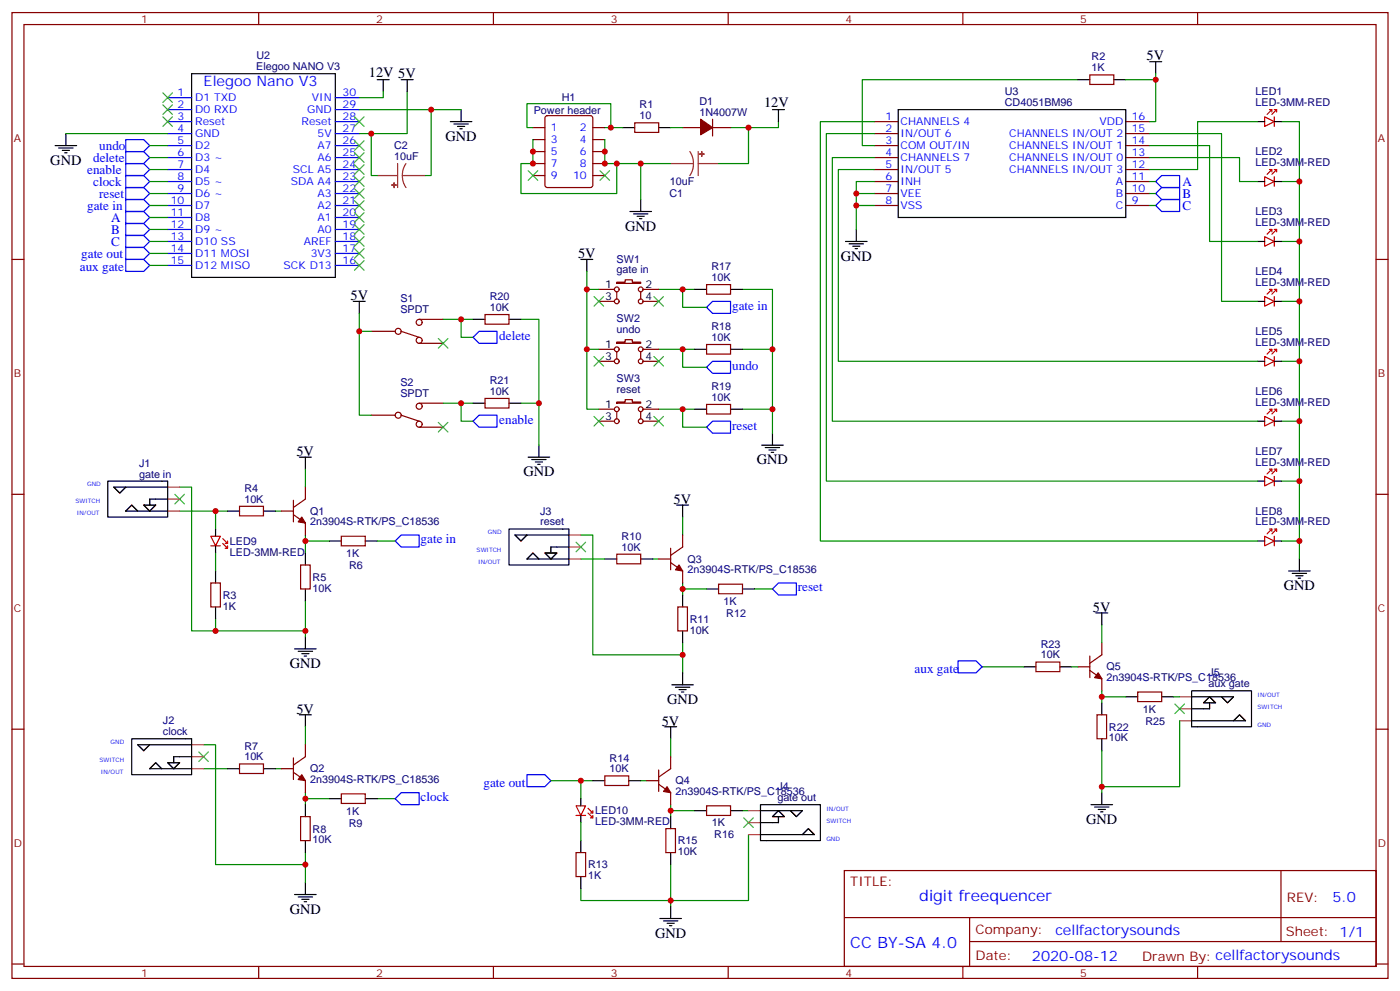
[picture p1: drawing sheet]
<svg xmlns="http://www.w3.org/2000/svg" width="412mm" height="292mm" viewBox="0 0 412 292" stroke-linecap="round" stroke-linejoin="round" font-family="sans-serif">
<g fill="none" stroke="#870000" stroke-width=".35">
<path d="M3.5 3.7h405.4v284.3h-405.4zM7.1 7.2h398.2v277.3h-398.2zM76.2 3.7v3.5M145.3 3.7v3.5M214.5 3.7v3.5M283.6 3.7v3.5M352.8 3.7v3.5M157 37.6h3.5M160.7 34.2l.5-.2h12.7l.7 .5v20l-.4 .7h-13l-.6-.5-.1-20zM174.6 37.6h3.6M187 36.2h7v2.8h-7zM201.1 37.6h5.3"/>
<path d="M209.9 37.6h5.3M209.9 35.1v4.9M257.5 35.8h7.1M257.5 39.3h7.1M321 22h7.1v2.9h-7.1zM331.6 35.8h7.1M331.6 39.3h7.1M157 51.7h3.5M157 48.2h3.5M157 44.6h3.5M157 41.1h3.5M174.6 51.7h3.6"/>
<path d="M174.6 48.2h3.6M174.6 44.6h3.6M174.6 41.1h3.6M257.5 42.9h7.1M257.5 46.4h7.1M257.5 49.9h7.1M257.5 53.4h7.1M257.5 57h7.1M331.6 42.9h7.1M331.6 46.4h7.1M331.6 49.9h7.1M331.6 53.4h7.1"/>
<path d="M331.6 57h7.1M3.5 76.4h3.6M257.5 60.5h7.1M331.6 60.5h7.1M405.3 76.4h3.6M142.9 92.6h7v2.8h-7zM176.4 88.7h4.6M176.4 85.2h4.6M181.7 83.1h2.4v-.7h2.2v.7h2.4v.3h-7zM181.7 85.9v2.1M188.7 85.9v2.1M189.4 88.7h4.6"/>
<path d="M189.4 85.2h4.6M208.1 83.8h7.1v2.8h-7.1zM142.9 117.3h7v2.8h-7zM176.4 106.4h4.6M176.4 102.8h4.6M181.7 100.7h2.4v-.7h2.2v.7h2.4v.4h-7zM181.7 118.4h2.4v-.7h2.2v.7h2.4v.3h-7zM181.7 103.5v2.2M188.7 103.5v2.2M189.4 106.4h4.6M189.4 102.8h4.6M208.1 119.1h7.1v2.8h-7.1z"/>
<path d="M208.1 101.4h7.1v2.8h-7.1zM176.4 124h4.6M176.4 120.5h4.6M181.7 121.2v2.1M188.7 121.2v2.1M189.4 124h4.6M189.4 120.5h4.6M3.5 145.5h3.6M70.6 149h7v2.9h-7zM82.9 150.5h3.5M86.4 151.5l3.6 2.5v3.5M86.4 147.3v6.3"/>
<path d="M90 143.4v3.5l-3.6 2.5M100.5 157.9h7.1v2.8h-7.1zM201.1 157.5v3.5l-3.5 2.5M405.3 145.5h3.6M62.1 171.6h2.8v7.1h-2.8zM88.5 166.3h2.9v7.1h-2.9zM181.7 163.2h7v2.8h-7zM194 164.6h3.6M197.6 165.6l3.5 2.5v3.5M197.6 161.4v6.3M199.7 178.7h2.8v7h-2.8zM211.7 172h7v2.8h-7z"/>
<path d="M305.2 194.9h7v2.8h-7zM317.5 196.3h3.5M321 197.4l3.6 2.4v3.6M321 193.1v6.4M324.6 189.3v3.5l-3.6 2.5M3.5 214.7h3.6M90 219.3v3.5l-3.6 2.4M323.1 210.4h2.9v7.1h-2.9zM335.1 203.7h7.1v2.9h-7.1zM405.3 214.7h3.6M70.6 224.9h7v2.8h-7zM82.9 226.3h3.5"/>
<path d="M86.4 227.4l3.6 2.4v3.6M86.4 223.1v6.4M100.5 233.7h7.1v2.8h-7.1zM178.2 228.4h7v2.8h-7zM190.5 229.8h3.5M194 230.9l3.6 2.5v3.5M194 226.7v6.3M197.6 222.8v3.5l-3.6 2.5M208.1 237.2h7.1v2.9h-7.1zM88.5 240.4h2.9v7.1h-2.9zM169.7 251h2.8v7.1h-2.8zM196.1 243.9h2.9v7.1h-2.9z"/>
<path d="M248.7 256.3h156.6v28.2h-156.6zM377.3 256.3v20.9M248.7 270.1h156.5M285.6 277.2h119.6M285.6 270.1v14.2M3.5 283.8h3.6M76.2 284.5v3.5M145.3 284.5v3.5M214.5 284.5v3.5M283.6 284.5v3.5M352.8 284.5v3.5M405.3 283.8h3.6"/>
<circle cx="181.7" cy="88.7" r=".71"/>
<circle cx="181.7" cy="85.2" r=".71"/>
<circle cx="188.7" cy="88.7" r=".71"/>
<circle cx="188.7" cy="85.2" r=".71"/>
<circle cx="181.7" cy="106.4" r=".71"/>
<circle cx="181.7" cy="102.8" r=".71"/>
<circle cx="188.7" cy="106.4" r=".71"/>
<circle cx="188.7" cy="102.8" r=".71"/>
<circle cx="181.7" cy="124" r=".71"/>
<circle cx="181.7" cy="120.5" r=".71"/>
<circle cx="188.7" cy="120.5" r=".71"/>
<circle cx="188.7" cy="124" r=".71"/>
</g>
<g fill="none" stroke="#000" stroke-width=".35">
<path d="M338.7 18.2h3.5M340.4 18.2v3.5M19.4 39.3v3.6M56.4 21.7h42.4v60h-42.4zM111.1 23.5h3.6M112.9 23.5v3.5M118.2 23.5h3.5M119.9 23.5v3.5M132.6 35.8h6.4M133.7 36.5h4.2M134.8 37.2h2.1M135.5 37.9h.7"/>
<path d="M135.8 32.3v3.5M183.4 37.6h3.6M194 37.6h3.6M227.5 32.3h3.6M229.3 32.3v3.5M264.6 32.3h67v31.7h-67zM317.5 23.5h3.5M328.1 23.5h3.5M370.4 35.8h2.1M375.4 35.8h2.1M16.2 42.9h6.4M17.3 43.6h4.2"/>
<path d="M18.3 44.3h2.2M19 45h.8M188.7 58.7v3.6M370.4 53.4h2.1M375.4 53.4h2.1M171.1 76.4h3.5M172.9 76.4v3.5M185.6 62.3h6.3M186.6 63h4.3M187.7 63.7h2.1M188.4 64.4h.7M249.1 71.1h6.3"/>
<path d="M250.1 71.8h4.3M251.2 72.5h2.1M251.9 73.2h.7M252.2 67.6v3.5M370.4 71.1h2.1M375.4 71.1h2.1M104.1 88.7h3.5M105.8 88.7v3.6M139.3 94h3.6M149.9 94h3.6M204.6 85.2h3.5M215.2 85.2h3.5"/>
<path d="M370.4 88.7h2.1M375.4 88.7h2.1M139.3 118.7h3.6M149.9 118.7h3.6M204.6 102.8h3.5M215.2 102.8h3.5M370.4 106.4h2.1M375.4 106.4h2.1M88.2 134.6h3.5M90 134.6v3.5M155.6 134.6h6.3M156.6 135.3h4.3"/>
<path d="M157.7 136h2.1M158.4 136.7h.7M158.7 131.1v3.5M204.6 120.5h3.5M215.2 120.5h3.5M224.4 131.1h6.3M225.4 131.8h4.3M226.5 132.5h2.1M227.2 133.2h.7M227.5 127.5v3.6M370.4 124h2.1M375.4 124h2.1"/>
<path d="M31.7 141.6h17.7v10.6h-17.7zM37 143.4l-1.7 1.8-1.8-1.8h15.9M40.6 150.5l-1.8-1.8-1.8 1.8h12.4M42.3 148.7h3.6l-1.8 1.8zM49.4 146.9h-5.3v1.8M63.5 155.8v2.1M67 150.5h3.6M77.6 150.5h3.5M97 159.3h3.5M107.6 159.3h3.5M149.9 155.8h17.7v10.5h-17.7zM155.2 157.5l-1.7 1.8-1.8-1.8h15.9"/>
<path d="M199.3 148.7h3.5M201.1 148.7v3.5M370.4 159.3h2.1M370.4 141.6h2.1M375.4 159.3h2.1M375.4 141.6h2.1M63.5 160.7v2.1M63.5 168.1v3.5M63.5 178.7v3.5M90 162.8v3.5M90 173.4v3.5M158.7 164.6l-1.7-1.8-1.8 1.8h12.4"/>
<path d="M160.5 162.8h3.5l-1.7 1.8zM167.6 161h-5.3v1.8M178.2 164.6h3.5M188.7 164.6h3.6M201.1 175.2v3.5M208.1 173.4h3.6M218.7 173.4h3.5M379.6 168.1h6.3M380.6 168.8h4.3M381.7 169.5h2.1M382.4 170.2h.7M382.8 164.6v3.5"/>
<path d="M86.8 191h6.3M87.8 191.7h4.3M88.9 192.4h2.1M89.6 193.1h.7M90 187.5v3.5M201.1 185.7v3.6M201.1 198.1v3.5M301.6 196.3h3.6M312.2 196.3h3.5M322.8 180.4h3.5M324.6 180.4v3.6M38.8 217.5h17.6v10.6h-17.6z"/>
<path d="M44.1 219.3l-1.8 1.7-1.7-1.7h15.8M88.2 210.4h3.5M90 210.4v3.6M195.8 214h3.5M197.6 214v3.5M197.9 201.6h6.4M199 202.3h4.2M200 203h2.1M200.7 203.7h.7M324.6 206.9v3.5M324.6 217.5v3.5M331.6 205.1h3.5"/>
<path d="M342.2 205.1h3.5M351 203.4h17.7v10.6h-17.7zM351 212.2h15.9l-1.8-1.8-1.7 1.8M351 205.1h12.4l-1.8 1.8-1.8-1.8M354.5 206.9l1.8-1.8 1.8 1.8zM356.3 206.9v1.8h-5.3M47.6 226.3l-1.7-1.8-1.8 1.8h12.3M49.4 224.5h3.5l-1.7 1.8zM56.4 222.8h-5.2v1.7M67 226.3h3.6M77.6 226.3h3.5M90 236.9v3.5"/>
<path d="M97 235.1h3.5M107.6 235.1h3.5M171.1 235.1v2.1M174.6 229.8h3.6M185.2 229.8h3.5M204.6 238.7h3.5M215.2 238.7h3.5M224 236.9h17.7v10.6h-17.7zM224 238.7h12.4l-1.8 1.7-1.8-1.7M229.3 238.7l1.8 1.7h-3.6zM321.4 236.9h6.3M322.4 237.6h4.3"/>
<path d="M323.5 238.3h2.1M324.2 239h.7M324.6 233.4v3.5M90 247.5v3.5M90 259.8v3.5M171.1 240.1v2.1M171.1 247.5v3.5M171.1 258.1v3.5M197.6 240.4v3.5M197.6 251v3.5M224 245.7h15.9l-1.8-1.8-1.7 1.8M229.3 240.4v1.8h-5.3"/>
<path d="M86.8 263.3h6.3M87.8 264.1h4.3M88.9 264.8h2.1M89.6 265.5h.7M194.4 270.4h6.3M195.4 271.1h4.3M196.5 271.8h2.1M197.2 272.5h.7M197.6 266.9v3.5"/>
</g>
<g fill="none" stroke="#00f" stroke-width=".35">
<path d="M49.4 28.8h7M49.4 32.3h7M49.4 35.8h7M49.4 39.3h7M98.8 28.8h7M98.8 32.3h7M98.8 35.8h7M98.8 39.3h7M37 41.1h5.3l1.8 1.8-1.8 1.7h-5.3zM37 44.6h5.3l1.8 1.8-1.8 1.8h-5.3zM37 48.2h5.3l1.8 1.7-1.8 1.8h-5.3zM37 51.7h5.3l1.8 1.7-1.8 1.8h-5.3z"/>
<path d="M37 55.2h5.3l1.8 1.8-1.8 1.7h-5.3zM37 58.7h5.3l1.8 1.8-1.8 1.8h-5.3zM49.4 42.9h7M49.4 46.4h7M49.4 49.9h7M49.4 53.4h7M49.4 57h7M98.8 42.9h7M98.8 46.4h7M98.8 49.9h7M98.8 53.4h7M98.8 57h7"/>
<path d="M340.4 53.4l1.8-1.7h5.3v3.5h-5.3zM342.2 55.2h5.3v3.5h-5.3l-1.8-1.7zM37 62.3h5.3l1.8 1.7-1.8 1.8h-5.3zM37 65.8h5.3l1.8 1.8-1.8 1.7h-5.3zM37 69.3h5.3l1.8 1.8-1.8 1.7h-5.3zM37 72.8h5.3l1.8 1.8-1.8 1.8h-5.3zM37 76.4h5.3l1.8 1.7-1.8 1.8h-5.3zM49.4 60.5h7M49.4 64h7M49.4 67.6h7M49.4 71.1h7M49.4 74.6h7"/>
<path d="M49.4 78.1h7M98.8 60.5h7M98.8 64h7M98.8 67.6h7M98.8 71.1h7M98.8 74.6h7M98.8 78.1h7M340.4 60.5l1.8-1.8h5.3v3.6h-5.3zM139.3 99.3l1.8-1.8h5.3v3.6h-5.3zM208.1 90.5l1.8-1.8h5.3v3.6h-5.3zM208.1 108.1l1.8-1.7h5.3v3.5h-5.3zM139.3 124l1.8-1.8h5.3v3.6h-5.3z"/>
<path d="M208.1 125.8l1.8-1.8h5.3v3.5h-5.3zM116.4 159.3l1.8-1.8h5.3v3.5h-5.3zM227.5 173.4l1.8-1.8h5.3v3.6h-5.3zM282.2 194.6h5.3l1.8 1.7-1.8 1.8h-5.3zM116.4 235.1l1.8-1.7h5.3v3.5h-5.3zM155.2 228.1h5.3l1.8 1.7-1.8 1.8h-5.3z"/>
</g>
<g fill="none" stroke="#008700" stroke-width=".35">
<path d="M19.4 39.3h30M105.8 32.3h30M109.4 39.3v12.4h1.7M112.9 27v1.8h-7.1M119.9 27v12.3h-14.1M127 32.3v19.4h-1.8M157 37.6h-1.8v-7.1h24.7v7.1h-1.7M179.9 37.6h3.5M197.6 37.6h3.5M220.5 37.6v10.6h-8.8M229.3 35.8v1.8h-14.1M257.5 35.8h-15.8v123.5h128.7"/>
<path d="M257.5 39.3h-14.1v102.3h127M317.5 23.5h-63.5v19.4h3.5M331.6 23.5h8.8M338.7 39.3h21.1v49.4h10.6M340.4 21.7v14.1h-1.7M370.4 35.8h-17.6v14.1h-14.1M377.5 35.8h5.3v128.8M44.1 57h5.3M44.1 53.4h5.3M44.1 42.9h5.3M44.1 46.4h5.3M44.1 49.9h5.3"/>
<path d="M157 41.1v7.1h-3.5v8.8h28.2v-8.8h-3.5v-7.1M181.7 48.2h15.9M188.7 48.2v10.5M252.2 57h5.3M257.5 53.4h-5.3v14.2M257.5 46.4h-12.3v77.6h125.2M257.5 49.9h-10.6v56.5h123.5M338.7 42.9h17.6v28.2h14.1M338.7 46.4h26.4v7h5.3M338.7 57h1.7M338.7 53.4h1.7M377.5 53.4h5.3"/>
<path d="M44.1 60.5h5.3M44.1 64h5.3M44.1 67.6h5.3M44.1 71.1h5.3M44.1 74.6h5.3M44.1 78.1h5.3M172.9 79.9v40.6h3.5M252.2 60.5h5.3M338.7 60.5h1.7M377.5 71.1h5.3M105.8 92.3v29.9h3.6M105.8 97.5h3.6"/>
<path d="M130.5 94h8.8M135.8 94v5.3h3.5M153.5 94h5.2v37.1M172.9 85.2h3.5M194 85.2h10.6M201.1 85.2v5.3h7M218.7 85.2h8.8v42.3M377.5 88.7h5.3M130.5 118.7h8.8M135.8 118.7v5.3h3.5M153.5 118.7h5.2M172.9 102.8h3.5"/>
<path d="M194 102.8h10.6M201.1 102.8v5.3h7M218.7 102.8h8.8M377.5 106.4h5.3M90 138.1v5.3M194 120.5h10.6M201.1 120.5v5.3h7M218.7 120.5h8.8M377.5 124h5.3M52.9 143.4h3.5v42.3h33.6M52.9 150.5h14.1M63.5 150.5v5.3"/>
<path d="M81.1 150.5h1.8M90 159.3h7M90 157.5v5.3M111.1 159.3h5.3M171.1 157.5h3.5v35.3h26.5M201.1 152.2v5.3M377.5 141.6h5.3M377.5 159.3h5.3M63.5 162.8v5.3M90 176.9v10.6M171.1 164.6h7.1M192.3 164.6h1.7"/>
<path d="M201.1 173.4h7M201.1 171.6v3.6M222.2 173.4h5.3M63.5 182.2v3.5M201.1 189.3v8.8M289.3 196.3h12.3M315.7 196.3h1.8M324.6 184v5.3M60 219.3h3.5v35.2h26.5M90 214v5.3M197.6 217.5v5.3M324.6 203.4v3.5"/>
<path d="M324.6 205.1h7M345.7 205.1h1.8M347.5 212.2v19.4h-22.9M60 226.3h7M81.1 226.3h1.8M90 233.4v3.5M90 235.1h7M111.1 235.1h5.3M162.3 229.8h12.3M171.1 229.8v5.3M188.7 229.8h1.8M197.6 238.7h7"/>
<path d="M197.6 236.9v3.5M218.7 238.7h1.8M324.6 221v12.4M90 251v8.8M171.1 242.2v5.3M197.6 254.5v12.4M220.5 245.7v19.4h-49.4v-3.5"/>
</g>
<g fill="none" stroke="#3c3" stroke-width=".35">
<path d="M48 27.3l2.8 2.9M48 30.9l2.8 2.8M48 34.4l2.8 2.8M50.8 27.3l-2.8 2.9M50.8 30.9l-2.8 2.8M50.8 34.4l-2.8 2.8M104.4 34.4l2.8 2.8M107.2 34.4l-2.8 2.8M104.4 59.1l2.8 2.8M104.4 55.6l2.8 2.8M104.4 52l2.8 2.9M104.4 48.5l2.8 2.8"/>
<path d="M104.4 45l2.8 2.8M104.4 41.5l2.8 2.8M107.2 59.1l-2.8 2.8M107.2 55.6l-2.8 2.8M107.2 52l-2.8 2.9M107.2 48.5l-2.8 2.8M107.2 45l-2.8 2.8M107.2 41.5l-2.8 2.8M155.6 50.3l2.8 2.8M158.4 50.3l-2.8 2.8M176.7 50.3l2.9 2.8M179.6 50.3l-2.9 2.8"/>
<path d="M104.4 73.2l2.8 2.8M104.4 69.7l2.8 2.8M104.4 62.6l2.8 2.8M104.4 66.1l2.8 2.9M104.4 76.7l2.8 2.9M107.2 73.2l-2.8 2.8M107.2 69.7l-2.8 2.8M107.2 62.6l-2.8 2.8M107.2 66.1l-2.8 2.9M107.2 76.7l-2.8 2.9M129.1 99.7l2.8 2.8M131.9 99.7l-2.8 2.8"/>
<path d="M175 87.3l2.8 2.8M177.8 87.3l-2.8 2.8M192.6 87.3l2.8 2.8M195.4 87.3l-2.8 2.8M175 105l2.8 2.8M177.8 105l-2.8 2.8M192.6 105l2.8 2.8M195.4 105l-2.8 2.8M129.1 124.4l2.8 2.8M131.9 124.4l-2.8 2.8M175 122.6l2.8 2.8M177.8 122.6l-2.8 2.8"/>
<path d="M192.6 122.6l2.8 2.8M195.4 122.6l-2.8 2.8M51.5 145.5l2.8 2.8M54.3 145.5l-2.8 2.8M169.7 159.6l2.8 2.9M172.5 159.6l-2.8 2.9M346.1 207.3l2.8 2.8M348.9 207.3l-2.8 2.8M58.6 221.4l2.8 2.8M61.4 221.4l-2.8 2.8M219.1 240.8l2.8 2.8M221.9 240.8l-2.8 2.8"/>
</g>
<g fill="none" stroke="#850000" stroke-width=".35">
<path d="M109.4 97.5h7M118.2 97.5l5.3 1.8M123.5 94h7M123.5 101.1h7M123.5 118.7h7M124.4 100.2a.88 .88 0 0 0-1.3-.8 .88 .88 0 0 0-.3 1.4 .88 .88 0 0 0 1.5-.3l.1-.3M109.4 122.2h7M118.2 122.2l5.3 1.8M123.5 125.8h7"/>
<circle cx="117.3" cy="97.5" r=".88"/>
<circle cx="123.5" cy="94.9" r=".88"/>
<circle cx="123.5" cy="119.6" r=".88"/>
<circle cx="117.3" cy="122.2" r=".88"/>
<circle cx="123.5" cy="124.9" r=".88"/>
</g>
<path d="M111.1 51.7h6M117.1 48.2v7M118.5 51.7l.3 1.8 .8 1.7M118.5 51.7h6.7M119.6 48.2l-.8 1.6-.3 1.9M197.6 48.2h6.7M203.2 44.6l.8 1.7 .3 1.9M204.3 48.2l-.3 1.8-.8 1.7M205.7 48.2h6M205.7 44.6v7.1" fill="none" stroke="#8c2424" stroke-width=".35"/>
<g fill="#8c2424" stroke="#8c2424" stroke-width=".35">
<path d="M116.1 53.8v1.4z"/>
<path d="M115.4 54.5h1.4z"/>
<path d="M206.7 44.6v1.4z"/>
<path d="M206 45.3l1.4 .1z"/>
</g>
<g fill="#870000" stroke="#870000" stroke-width=".35">
<path d="M206.4 35.1l3.5 2.5-3.5 2.1z"/>
<path d="M88.9 152.2l1.1 1.8-2.2-.4z"/>
<path d="M88.9 228.1l1.1 1.7-2.2-.3z"/>
<path d="M200 166.3l1.1 1.8-2.1-.4z"/>
<path d="M196.5 231.6l1.1 1.8-2.2-.4z"/>
<path d="M323.5 198.1l1.1 1.7-2.2-.3z"/>
</g>
<g fill="none" stroke="#f00" stroke-width=".35">
<path d="M372.5 34.4l2.9 1.4-2.9 1.4zM373.9 32.3h.7v.7M374.6 32.3l-1.4 1.4M375.4 32.3h.7v.7M375.4 34.4v2.8M376.1 32.3l-1.5 1.4M372.5 52l2.9 1.4-2.9 1.5zM373.9 49.9h.7v.7M374.6 49.9l-1.4 1.4M375.4 49.9h.7v.7M375.4 52v2.9M376.1 49.9l-1.5 1.4"/>
<path d="M372.5 69.7l2.9 1.4-2.9 1.4zM373.9 67.6h.7v.7M374.6 67.6l-1.4 1.4M375.4 67.6h.7v.7M375.4 69.7v2.8M376.1 67.6l-1.5 1.4M372.5 87.3l2.9 1.4-2.9 1.4zM373.9 85.2h.7v.7M374.6 85.2l-1.4 1.4M375.4 85.2h.7v.7M375.4 87.3v2.8M376.1 85.2l-1.5 1.4"/>
<path d="M372.5 105l2.9 1.4-2.9 1.4zM373.9 102.8h.7v.7M374.6 102.8l-1.4 1.4M375.4 102.8h.7v.7M375.4 105v2.8M376.1 102.8l-1.5 1.4M372.5 122.6l2.9 1.4-2.9 1.4zM373.9 138.1h.7v.7M373.9 120.5h.7v.7M374.6 138.1l-1.4 1.4M374.6 120.5l-1.4 1.4M375.4 138.1h.7v.7"/>
<path d="M375.4 120.5h.7v.7M375.4 122.6v2.8M376.1 138.1l-1.5 1.4M376.1 120.5l-1.5 1.4M62.1 157.9h2.8l-1.4 2.8zM65.6 158.6l1.4 1.4M65.6 160l1.4 1.4M67 159.3v.7h-.7M372.5 157.9l2.9 1.4-2.9 1.4zM372.5 140.2l2.9 1.4-2.9 1.5zM373.9 155.8h.7v.7M374.6 155.8l-1.4 1.4"/>
<path d="M375.4 155.8h.7v.7M375.4 140.2v2.9M375.4 157.9v2.8M376.1 155.8l-1.5 1.4M62.1 160.7h2.8M67 160.7v.7h-.7M169.7 237.2h2.8l-1.4 2.9zM173.2 237.9l1.4 1.5M173.2 239.4l1.4 1.4M174.6 238.7v.7h-.7M169.7 240.1h2.8M174.6 240.1v.7h-.7"/>
</g>
<g fill="none" stroke="#a64a4a" stroke-width=".35">
<path d="M33.5 143.4l1.8 1.8 1.7-1.8M37 150.5l1.8-1.8 1.8 1.8M42.3 148.7h3.6l-1.8 1.8zM44.1 146.9v1.8M49.4 150.5h3.5M49.4 143.4h3.5M49.4 146.9h3.5M151.7 157.5l1.8 1.8 1.7-1.8M167.6 157.5h3.5M155.2 164.6l1.8-1.8 1.7 1.8M160.5 162.8h3.5l-1.7 1.8zM162.3 161v1.8"/>
<path d="M167.6 164.6h3.5M167.6 161h3.5M40.6 219.3l1.7 1.7 1.8-1.7M56.4 219.3h3.6M347.5 205.1h3.5M347.5 212.2h3.5M347.5 208.7h3.5M354.5 206.9l1.8-1.8 1.8 1.8zM356.3 206.9v1.8M359.8 205.1l1.8 1.8 1.8-1.8M363.4 212.2l1.7-1.8 1.8 1.8M44.1 226.3l1.8-1.8 1.7 1.8"/>
<path d="M49.4 224.5h3.5l-1.7 1.8zM51.2 222.8v1.7M56.4 226.3h3.6M56.4 222.8h3.6M220.5 238.7h3.5M229.3 238.7l1.8 1.7h-3.6zM232.8 238.7l1.8 1.7 1.8-1.7M220.5 245.7h3.5M220.5 242.2h3.5M229.3 240.4v1.8M236.4 245.7l1.7-1.8 1.8 1.8"/>
</g>
<g fill="#c00">
<circle cx="252.2" cy="57" r=".88"/>
<circle cx="252.2" cy="60.5" r=".88"/>
<circle cx="382.8" cy="53.4" r=".88"/>
<circle cx="382.8" cy="71.1" r=".88"/>
<circle cx="382.8" cy="88.7" r=".88"/>
<circle cx="382.8" cy="106.4" r=".88"/>
<circle cx="382.8" cy="124" r=".88"/>
<circle cx="382.8" cy="141.6" r=".88"/>
<circle cx="382.8" cy="159.3" r=".88"/>
<circle cx="227.5" cy="102.8" r=".88"/>
<circle cx="227.5" cy="120.5" r=".88"/>
<circle cx="201.1" cy="85.2" r=".88"/>
<circle cx="201.1" cy="102.8" r=".88"/>
<circle cx="201.1" cy="120.5" r=".88"/>
<circle cx="135.8" cy="94" r=".88"/>
<circle cx="135.8" cy="118.7" r=".88"/>
<circle cx="158.8" cy="118.7" r=".88"/>
<circle cx="90" cy="159.3" r=".88"/>
<circle cx="201.1" cy="173.4" r=".88"/>
<circle cx="201.1" cy="192.8" r=".88"/>
<circle cx="90" cy="254.5" r=".88"/>
<circle cx="90" cy="235.1" r=".88"/>
<circle cx="197.6" cy="265.1" r=".88"/>
<circle cx="197.6" cy="238.7" r=".88"/>
<circle cx="90" cy="185.7" r=".88"/>
<circle cx="63.5" cy="150.5" r=".88"/>
<circle cx="63.5" cy="185.7" r=".88"/>
<circle cx="171.1" cy="229.8" r=".88"/>
<circle cx="172.9" cy="102.8" r=".88"/>
<circle cx="172.9" cy="85.2" r=".88"/>
<circle cx="105.8" cy="97.5" r=".88"/>
<circle cx="109.4" cy="39.3" r=".88"/>
<circle cx="127" cy="32.3" r=".88"/>
<circle cx="340.4" cy="23.5" r=".88"/>
<circle cx="157" cy="44.6" r=".88"/>
<circle cx="178.2" cy="44.6" r=".88"/>
<circle cx="178.2" cy="48.2" r=".88"/>
<circle cx="157" cy="48.2" r=".88"/>
<circle cx="179.9" cy="37.6" r=".88"/>
<circle cx="181.7" cy="48.2" r=".88"/>
<circle cx="188.7" cy="48.2" r=".88"/>
<circle cx="220.5" cy="37.6" r=".88"/>
<circle cx="324.6" cy="205.1" r=".88"/>
<circle cx="324.6" cy="231.6" r=".88"/>
</g>
<g font-size="4.6" fill="#00f">
<text x="270.8" y="265.3">digit freequencer</text>
<text x="250.5" y="279.2">CC BY-SA 4.0</text>
</g>
<g font-size="4.2">
<text x="337.7" y="17.8">5V</text>
<text x="108.7" y="22.8">12V 5V</text>
<text x="225.1" y="31.6">12V</text>
<text x="131.2" y="41.5">GND</text>
<text x="14.8" y="48.5">GND</text>
<text x="184.1" y="67.9">GND</text>
<text x="170.3" y="76.1">5V</text>
<text x="247.6" y="76.7">GND</text>
<text x="103.2" y="88.4">5V</text>
<text x="87.3" y="134.2">5V</text>
<text x="223" y="136.7">GND</text>
<text x="154.2" y="140.2">GND</text>
<text x="198.4" y="148.3">5V</text>
<text x="378.2" y="173.7">GND</text>
<text x="321.9" y="180.1">5V</text>
<text x="85.4" y="196.7">GND</text>
<text x="196.5" y="207.3">GND</text>
<text x="87.3" y="210.1">5V</text>
<text x="194.9" y="213.6">5V</text>
<text x="320" y="242.5">GND</text>
<text x="85.4" y="269">GND</text>
<text x="193" y="276">GND</text>
</g>
<g font-size="4.2" fill="#00f">
<text x="60" y="25.2">Elegoo Nano V3</text>
<text x="392.5" y="265.6">5.0</text>
<text x="310.9" y="275.1">cellfactorysounds</text>
<text x="304" y="282.9">2020-08-12</text>
</g>
<g font-size="3.9" fill="#00f">
<text x="27.5" y="47.6">delete</text>
<text x="29.2" y="44.1">undo</text>
<text x="25.7" y="51.2">enable</text>
<text x="27.5" y="54.7">clock</text>
<text x="29.2" y="58.2">reset</text>
<text x="348.3" y="54.7">A</text>
<text x="348.3" y="58.2">B</text>
<text x="25.7" y="61.7">gate in</text>
<text x="32.7" y="65.3">A</text>
<text x="348.3" y="61.7">C</text>
<text x="32.7" y="68.8">B</text>
<text x="23.9" y="75.9">gate out</text>
<text x="32.7" y="72.3">C</text>
<text x="23.5" y="79.9">aux gate</text>
<text x="215.7" y="91.2">gate in</text>
<text x="147.1" y="100.2">delete</text>
<text x="215.7" y="108.9">undo</text>
<text x="147.1" y="124.9">enable</text>
<text x="215.7" y="126.5">reset</text>
<text x="123.9" y="160">gate in</text>
<text x="235" y="174.1">reset</text>
<text x="269.4" y="198.1">aux gate</text>
<text x="142.4" y="231.6">gate out</text>
<text x="123.9" y="235.8">clock</text>
</g>
<g font-size="3.9" fill="#800">
<text x="250.5" y="260.9">TITLE:</text>
<text x="379.1" y="265.6">REV:</text>
<text x="287.4" y="275.1">Company:</text>
<text x="378.7" y="275.7">Sheet: 1/1</text>
<text x="287.4" y="282.8">Date:</text>
<text x="336.4" y="282.8">Drawn By: cellfactorysounds</text>
</g>
<g font-size="3.2" fill="#800">
<text x="41.6" y="6.7">1</text>
<text x="110.8" y="6.7">2</text>
<text x="179.9" y="6.7">3</text>
<text x="249.1" y="6.7">4</text>
<text x="318.2" y="6.7">5</text>
<text x="4.1" y="41.8">A</text>
<text x="405.9" y="41.8">A</text>
<text x="4.1" y="110.9">B</text>
<text x="405.9" y="110.9">B</text>
<text x="4.1" y="180.1">C</text>
<text x="405.9" y="180.1">C</text>
<text x="4.1" y="249.2">D</text>
<text x="405.9" y="249.2">D</text>
<text x="41.6" y="287.5">1</text>
<text x="110.8" y="287.5">2</text>
<text x="179.9" y="287.5">3</text>
<text x="249.1" y="287.5">4</text>
<text x="318.2" y="287.5">5</text>
</g>
<g font-size="3.2" fill="#000080">
<text x="75.5" y="17.5">U2</text>
<text x="321.5" y="17.8">R2</text>
<text x="75.5" y="20.6">Elegoo NANO V3</text>
<text x="321.5" y="21">1K</text>
<text x="165.5" y="29.8">H1</text>
<text x="296" y="28">U3</text>
<text x="369.8" y="28">LED1</text>
<text x="157.2" y="33.4">Power header</text>
<text x="188.4" y="35.1">10</text>
<text x="188.4" y="31.9">R1</text>
<text x="206" y="34">1N4007W</text>
<text x="206" y="30.9">D1</text>
<text x="296" y="31.2">CD4051BM96</text>
<text x="369.8" y="31.2">LED-3MM-RED</text>
<text x="116.1" y="47.1">10uF</text>
<text x="116.1" y="44">C2</text>
<text x="369.8" y="45.7">LED2</text>
<text x="369.8" y="48.9">LED-3MM-RED</text>
<text x="197.2" y="58.1">C1</text>
<text x="197.3" y="54.6">10uF</text>
<text x="369.8" y="63.3">LED3</text>
<text x="369.8" y="66.5">LED-3MM-RED</text>
<text x="181.6" y="77.3">SW1</text>
<text x="181.6" y="80.5">gate in</text>
<text x="209.6" y="82.7">10K</text>
<text x="209.6" y="79.6">R17</text>
<text x="369.8" y="81">LED4</text>
<text x="117.9" y="89">S1</text>
<text x="144.3" y="88.4">R20</text>
<text x="369.8" y="84.1">LED-3MM-RED</text>
<text x="117.9" y="92.3">SPDT</text>
<text x="144.3" y="91.5">10K</text>
<text x="181.6" y="94.9">SW2</text>
<text x="181.6" y="98.1">undo</text>
<text x="209.6" y="100.4">10K</text>
<text x="209.6" y="97.2">R18</text>
<text x="369.8" y="101.8">LED-3MM-RED</text>
<text x="369.8" y="98.6">LED5</text>
<text x="117.9" y="113.7">S2</text>
<text x="144.3" y="113.1">R21</text>
<text x="181.6" y="112.6">SW3</text>
<text x="117.9" y="116.9">SPDT</text>
<text x="144.3" y="116.2">10K</text>
<text x="181.6" y="115.8">reset</text>
<text x="209.6" y="118">10K</text>
<text x="209.6" y="114.8">R19</text>
<text x="369.8" y="119.4">LED-3MM-RED</text>
<text x="369.8" y="116.2">LED6</text>
<text x="41" y="137.4">J1</text>
<text x="369.8" y="137.1">LED-3MM-RED</text>
<text x="369.8" y="133.9">LED7</text>
<text x="41" y="140.6">gate in</text>
<text x="72" y="148">10K</text>
<text x="72" y="144.8">R4</text>
<text x="91.4" y="154.7">2n3904S-RTK/PS_C18536</text>
<text x="91.4" y="151.5">Q1</text>
<text x="159.1" y="154.7">reset</text>
<text x="159.1" y="151.5">J3</text>
<text x="369.8" y="154.7">LED-3MM-RED</text>
<text x="369.8" y="151.5">LED8</text>
<text x="67.7" y="160.4">LED9</text>
<text x="183.1" y="158.9">R10</text>
<text x="67.7" y="163.6">LED-3MM-RED</text>
<text x="102" y="164">1K</text>
<text x="102.8" y="167.5">R6</text>
<text x="183.1" y="162.1">10K</text>
<text x="202.5" y="165.6">Q3</text>
<text x="92.1" y="171">R5</text>
<text x="202.5" y="168.8">2n3904S-RTK/PS_C18536</text>
<text x="65.6" y="179.5">1K</text>
<text x="65.6" y="176.3">R3</text>
<text x="92.1" y="174.2">10K</text>
<text x="213.1" y="178.1">1K</text>
<text x="203.2" y="183.4">R11</text>
<text x="213.9" y="181.6">R12</text>
<text x="203.2" y="186.5">10K</text>
<text x="306.6" y="190.7">R23</text>
<text x="306.6" y="193.9">10K</text>
<text x="326" y="197.4">Q5</text>
<text x="326" y="200.6">2n3904S-RTK/PS_C18536</text>
<text x="356" y="202.3">aux gate</text>
<text x="356" y="199.1">J5</text>
<text x="336.6" y="209.8">1K</text>
<text x="48" y="213.3">J2</text>
<text x="326.7" y="215.1">R22</text>
<text x="337.4" y="213.3">R25</text>
<text x="48" y="216.4">clock</text>
<text x="72" y="220.7">R7</text>
<text x="326.7" y="218.3">10K</text>
<text x="72" y="223.8">10K</text>
<text x="91.4" y="227.4">Q2</text>
<text x="179.6" y="227.4">10K</text>
<text x="179.6" y="224.2">R14</text>
<text x="91.4" y="230.5">2n3904S-RTK/PS_C18536</text>
<text x="199" y="230.9">Q4</text>
<text x="229" y="232.7">J4</text>
<text x="102" y="239.8">1K</text>
<text x="175.3" y="239.8">LED10</text>
<text x="199" y="234.1">2n3904S-RTK/PS_C18536</text>
<text x="229" y="235.8">gate out</text>
<text x="92.1" y="245.1">R8</text>
<text x="102.8" y="243.3">R9</text>
<text x="175.3" y="243">LED-3MM-RED</text>
<text x="209.6" y="243.3">1K</text>
<text x="92.1" y="248.3">10K</text>
<text x="199.7" y="251.8">10K</text>
<text x="199.7" y="248.6">R15</text>
<text x="210.4" y="246.8">R16</text>
<text x="173.2" y="255.6">R13</text>
<text x="173.2" y="258.9">1K</text>
</g>
<g font-size="3.2" fill="#00f">
<text x="52.3" y="28.4">1</text>
<text x="57.5" y="29.8">D1 TXD</text>
<text x="91.8" y="29.8">VIN</text>
<text x="100.9" y="28.4">30</text>
<text x="52.3" y="31.9">2</text>
<text x="52.3" y="35.5">3</text>
<text x="57.5" y="33.3">D0 RXD</text>
<text x="90.4" y="33.3">GND</text>
<text x="100.9" y="31.9">29</text>
<text x="100.9" y="35.5">28</text>
<text x="260.8" y="35.5">1</text>
<text x="333.4" y="35.5">16</text>
<text x="52.3" y="39">4</text>
<text x="57.5" y="36.9">Reset</text>
<text x="57.5" y="40.4">GND</text>
<text x="88.8" y="36.9">Reset</text>
<text x="93.5" y="40.4">5V</text>
<text x="100.9" y="39">27</text>
<text x="162.3" y="38.6">1</text>
<text x="170.8" y="38.6">2</text>
<text x="260.8" y="39">2</text>
<text x="265.3" y="36.9">CHANNELS 4</text>
<text x="265.3" y="40.4">IN/OUT 6</text>
<text x="297.3" y="40.4">CHANNELS IN/OUT 2</text>
<text x="323.8" y="36.9">VDD</text>
<text x="333.4" y="39">15</text>
<text x="52.3" y="42.5">5</text>
<text x="52.3" y="46">6</text>
<text x="57.5" y="43.9">D2</text>
<text x="57.5" y="47.4">D3 ~</text>
<text x="93.5" y="43.9">A7</text>
<text x="93.5" y="47.4">A6</text>
<text x="100.9" y="42.5">26</text>
<text x="100.9" y="46">25</text>
<text x="162.3" y="45.7">5</text>
<text x="162.3" y="42.2">3</text>
<text x="170.8" y="45.7">6</text>
<text x="170.8" y="42.2">4</text>
<text x="260.8" y="42.5">3</text>
<text x="260.8" y="46">4</text>
<text x="265.3" y="43.9">COM OUT/IN</text>
<text x="265.3" y="47.4">CHANNELS 7</text>
<text x="297.3" y="47.4">CHANNELS IN/OUT 0</text>
<text x="297.3" y="43.9">CHANNELS IN/OUT 1</text>
<text x="333.4" y="46">13</text>
<text x="333.4" y="42.5">14</text>
<text x="52.3" y="49.6">7</text>
<text x="52.3" y="53.1">8</text>
<text x="57.5" y="51">D4</text>
<text x="86.3" y="51">SCL A5</text>
<text x="100.9" y="49.6">24</text>
<text x="100.9" y="53.1">23</text>
<text x="162.3" y="52.7">9</text>
<text x="162.3" y="49.2">7</text>
<text x="168.8" y="52.7">10</text>
<text x="170.8" y="49.2">8</text>
<text x="260.8" y="49.6">5</text>
<text x="260.8" y="53.1">6</text>
<text x="265.3" y="51">IN/OUT 5</text>
<text x="297.3" y="51">CHANNELS IN/OUT 3</text>
<text x="333.4" y="53.1">11</text>
<text x="333.4" y="49.6">12</text>
<text x="52.3" y="56.6">9</text>
<text x="57.5" y="54.5">D5 ~</text>
<text x="57.5" y="58">D6 ~</text>
<text x="85.6" y="54.5">SDA A4</text>
<text x="93.5" y="58">A3</text>
<text x="100.9" y="56.6">22</text>
<text x="260.8" y="56.6">7</text>
<text x="265.3" y="54.5">INH</text>
<text x="265.3" y="58">VEE</text>
<text x="328.7" y="58">B</text>
<text x="328.7" y="54.5">A</text>
<text x="333.4" y="56.6">10</text>
<text x="50.3" y="60.1">10</text>
<text x="50.3" y="63.7">11</text>
<text x="57.5" y="61.6">D7</text>
<text x="57.5" y="65.1">D8</text>
<text x="93.5" y="61.6">A2</text>
<text x="93.5" y="65.1">A1</text>
<text x="100.9" y="60.1">21</text>
<text x="100.9" y="63.7">20</text>
<text x="260.8" y="60.1">8</text>
<text x="265.3" y="61.6">VSS</text>
<text x="328.7" y="61.6">C</text>
<text x="333.4" y="60.1">9</text>
<text x="50.3" y="67.2">12</text>
<text x="50.3" y="70.7">13</text>
<text x="57.5" y="68.6">D9 ~</text>
<text x="93.5" y="68.6">A0</text>
<text x="100.9" y="67.2">19</text>
<text x="100.9" y="70.7">18</text>
<text x="50.3" y="74.3">14</text>
<text x="50.3" y="77.8">15</text>
<text x="57.5" y="72.1">D10 SS</text>
<text x="57.5" y="75.7">D11 MOSI</text>
<text x="89.5" y="72.1">AREF</text>
<text x="91.5" y="75.7">3V3</text>
<text x="100.9" y="74.3">17</text>
<text x="100.9" y="77.8">16</text>
<text x="57.5" y="79.2">D12 MISO</text>
<text x="83.5" y="79.2">SCK D13</text>
</g>
<g font-size="3.2">
<text x="178.3" y="88.4">3</text>
<text x="178.3" y="84.8">1</text>
<text x="190.1" y="88.4">4</text>
<text x="190.1" y="84.8">2</text>
<text x="178.3" y="106">3</text>
<text x="178.3" y="102.5">1</text>
<text x="190.1" y="106">4</text>
<text x="190.1" y="102.5">2</text>
<text x="178.3" y="123.6">3</text>
<text x="178.3" y="120.1">1</text>
<text x="190.1" y="123.6">4</text>
<text x="190.1" y="120.1">2</text>
</g>
<g font-size="1.8" fill="#00f">
<text x="25.7" y="143.1">GND</text>
<text x="22.2" y="148.2">SWITCH</text>
<text x="22.7" y="151.7">IN/OUT</text>
<text x="143.7" y="157.3">GND</text>
<text x="140.4" y="162.5">SWITCH</text>
<text x="140.9" y="166">IN/OUT</text>
<text x="370.4" y="208.8">SWITCH</text>
<text x="370.4" y="205.3">IN/OUT</text>
<text x="370.4" y="214">GND</text>
<text x="32.6" y="219.1">GND</text>
<text x="29.3" y="224.2">SWITCH</text>
<text x="29.7" y="227.8">IN/OUT</text>
<text x="243.4" y="238.8">IN/OUT</text>
<text x="243.4" y="242.3">SWITCH</text>
<text x="243.4" y="247.5">GND</text>
</g>
</svg>
